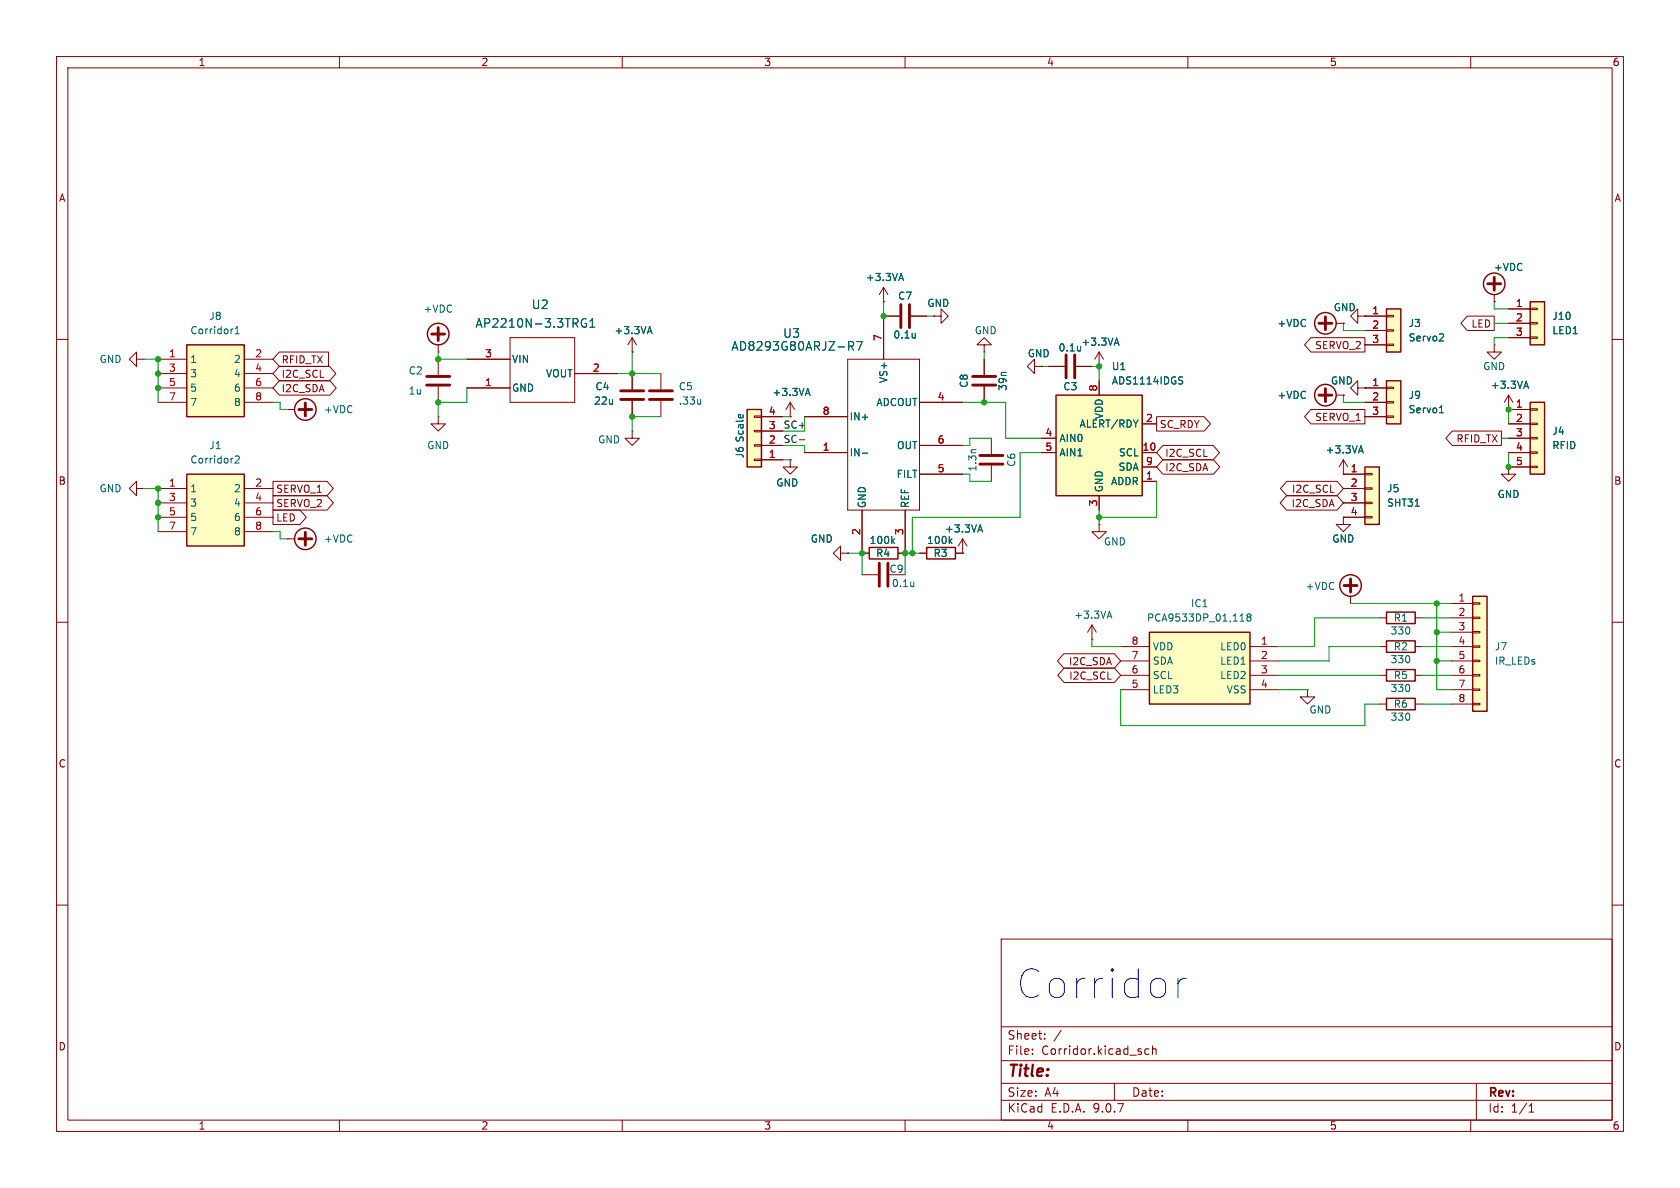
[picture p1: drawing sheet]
<svg xmlns="http://www.w3.org/2000/svg" width="297mm" height="210mm" viewBox="0 0 297 210" stroke-linecap="round" stroke-linejoin="round" font-family="sans-serif">
<g fill="none" stroke="#840000" stroke-width=".18">
<path d="M10 10h277v190h-277zM12 12h273v186h-273zM60 10v2M110 10v2M160 10v2M210 10v2M260 10v2M10 60h2M285 60h2M10 110h2M285 110h2M10 160h2"/>
<path d="M177 166h108v32h-108zM285 160h2M60 198v2M110 198v2M160 198v2M177 194.5h108M177 191.5h108M177 187.5h108M177 181.5h108M182.5 186.3v.1M182.5 185.5v.1M184.7 183.6v.1"/>
<path d="M184.7 182.8v.1M187.6 182.1l-1.3 2M197 191.5v3M203.1 185.5l-.4-.1-.3 .3v.4l.1 .2h.6M203.7 185.5l.3-.1 .3 .1 .1 .9M203.7 184.9v1.5M210 198v2M260 198v2M261 191.5v6.5M270.3 196.6h.9M270.3 195.5l.4-.4v1.5"/>
</g>
<path d="M270.5 71.1h2.5v12.7h-2.5z" fill="#ffffc2"/>
<path d="M270.5 71.1h2.5v12.7h-2.5z" fill="none" stroke="#840000" stroke-width=".25"/>
<g fill="none" stroke="#840000" stroke-width=".18">
<path d="M90.2 59.7h11.4v11.4h-11.4zM82.5 63.5h7.7M82.5 68.6h7.7M101.6 66h7.6M266.7 72.4h3.8M266.7 74.9h3.8M266.7 77.5h3.8M270.5 72.3h1.3v.2h-1.3zM270.5 74.8h1.3v.3h-1.3zM270.5 77.3h1.3v.3h-1.3zM270.5 79.9h1.3v.2h-1.3zM266.7 80h3.8"/>
<path d="M266.7 82.6h3.8M270.5 82.4h1.3v.3h-1.3z"/>
</g>
<path d="M103.6 56.4a.75 .75 0 0 0-.9 .5 .75 .75 0 0 0 .6 .9l.4-.1v-.5h-.3M104.3 57.8h.9M104.3 56.8l.4-.5v1.5" fill="none" stroke="#006464" stroke-width=".18"/>
<path d="M33 83.8h10.2v12.7h-10.2z" fill="#ffffc2"/>
<path d="M33 83.8h10.2v12.7h-10.2z" fill="none" stroke="#840000" stroke-width=".25"/>
<path d="M175.3 77.5v2.8M27.9 86.4h5.1M27.9 88.9h5.1M27.9 91.4h5.1M27.9 94h5.1M43.2 86.4h5.1M43.2 88.9h5.1M43.2 91.4h5.1M43.2 94h5.1M175.3 82.3v2.8" fill="none" stroke="#840000" stroke-width=".18"/>
<path d="M172.5 79.5l-.7 .1M41.6 80.7l.5-.1 .2 .4-.8 .9h.8" fill="none" stroke="#006464" stroke-width=".18"/>
<path d="M173.2 82h4.1M173.2 80.5h4.1" fill="none" stroke="#840000" stroke-width=".51"/>
<path d="M245.1 54.6h2.5v7.6h-2.5z" fill="#ffffc2"/>
<g fill="none" stroke="#840000" stroke-width=".25">
<path d="M245.1 54.6h2.5v7.6h-2.5z"/>
<circle cx="54" cy="95.3" r="1.9"/>
</g>
<path d="M241.3 55.9h3.8M241.3 58.4h3.8M245.1 55.8h1.3v.2h-1.3zM245.1 58.3h1.3v.2h-1.3zM241.3 61h3.8M245.1 60.8h1.3v.3h-1.3zM50.8 95.3h.1M50.8 95.3h1.3" fill="none" stroke="#840000" stroke-width=".18"/>
<path d="M255 59l.2 .2-.1 .3-.7 .8h.8" fill="none" stroke="#006464" stroke-width=".18"/>
<path d="M52.8 95.3h2.3M54 94.1v2.3" fill="none" stroke="#840000" stroke-width=".51"/>
<path d="M245.1 67.3h2.5v7.6h-2.5z" fill="#ffffc2"/>
<g fill="none" stroke="#840000" stroke-width=".25">
<path d="M245.1 67.3h2.5v7.6h-2.5z"/>
<circle cx="77.5" cy="59.1" r="1.9"/>
</g>
<path d="M77.5 73.7v1.2h1.2l-1.2 1.3-1.3-1.3h1.3M77.5 73.7h.1M77.5 62.2h.1M77.5 61v1.2M77.5 63.5v2.8M77.5 68.3v2.8M241.3 68.6h3.8M241.3 71.1h3.8M241.3 73.7h3.8M245.1 68.5h1.3v.2h-1.3zM245.1 71h1.3v.2h-1.3zM245.1 73.5h1.3v.3h-1.3z" fill="none" stroke="#840000" stroke-width=".18"/>
<path d="M254.5 73h.7M254.7 71.9l.1-.2v1.3" fill="none" stroke="#006464" stroke-width=".18"/>
<path d="M76.3 59.1h2.3M77.5 57.9v2.3M75.4 66.5h4.1M75.4 68.1h4.1" fill="none" stroke="#840000" stroke-width=".51"/>
<path d="M33 61h10.2v12.7h-10.2z" fill="#ffffc2"/>
<g fill="none" stroke="#840000" stroke-width=".25">
<path d="M33 61h10.2v12.7h-10.2z"/>
<circle cx="234.3" cy="57.2" r="1.9"/>
<circle cx="54" cy="72.4" r="1.9"/>
<circle cx="234.3" cy="69.9" r="1.9"/>
</g>
<g fill="none" stroke="#840000" stroke-width=".18">
<path d="M236.2 57.2h1.3M237.5 57.2h.1M27.9 63.5h5.1M27.9 66h5.1M27.9 68.6h5.1M27.9 71.1h5.1M43.2 63.5h5.1M43.2 66h5.1M43.2 68.6h5.1M43.2 71.1h5.1M50.8 72.4h.1M50.8 72.4h1.3"/>
<path d="M236.2 69.9h1.3M237.5 69.9h.1M240 68.6v-1.3l-1.2 1.3 1.2 1.3v-1.3h1.3M241.3 68.6h.1"/>
</g>
<path d="M41.1 58.2h.1M41.6 59h.7M41.6 58.1l.3-.4v1.3" fill="none" stroke="#006464" stroke-width=".18"/>
<path d="M233.2 57.2h2.3M234.3 56v2.3M52.8 72.4h2.3M54 71.2v2.3M233.2 69.9h2.3M234.3 68.7v2.3" fill="none" stroke="#840000" stroke-width=".51"/>
<path d="M132.1 72.4h2.5v10.2h-2.5z" fill="#ffffc2"/>
<path d="M132.1 72.4h2.5v10.2h-2.5zM245.1 118.4h5.1v2h-5.1zM245.1 113.3h5.1v2h-5.1zM245.1 108.2h5.1v2h-5.1zM245.1 123.4h5.1v2.1h-5.1z" fill="none" stroke="#840000" stroke-width=".25"/>
<g fill="none" stroke="#840000" stroke-width=".18">
<path d="M111.8 66v2.8M111.8 70.9v2.8M133.3 78.6h1.3v.3h-1.3zM133.3 76.1h1.3v.2h-1.3zM133.3 73.5h1.3v.3h-1.3zM134.6 78.7h3.8M134.6 76.2h3.8M134.6 73.7h3.8M194.3 64.8h.1M194.3 62.2l-.8 1.3M194.3 62.2l.8 1.3M194.3 62.2v2.6"/>
<path d="M133.3 81.2h1.3v.2h-1.3zM134.6 81.3h3.8M139.7 81.3v1.3h1.3l-1.3 1.2-1.3-1.2h1.3M139.7 81.3h.1M243.8 119.4h1.3M243.8 114.3h1.3M243.8 109.2h1.3M250.2 119.4h1.3M250.2 114.3h1.3M250.2 109.2h1.3M231.1 121.9v1.3h1.3l-1.3 1.3-1.2-1.3h1.2M231.1 121.9h.1"/>
<path d="M243.8 124.5h1.3M250.2 124.5h1.3"/>
</g>
<path d="M197.4 59.8l.4 1.2M130.5 73.4l.3-.1 .2 .6M131.3 73.3l.1 .1M197.1 60.7h.6" fill="none" stroke="#006464" stroke-width=".18"/>
<path d="M109.7 69.1h4.1M109.7 70.6h4.1" fill="none" stroke="#840000" stroke-width=".51"/>
<path d="M186.7 69.9h15.2v17.7h-15.2z" fill="#ffffc2"/>
<path d="M186.7 69.9h15.2v17.7h-15.2z" fill="none" stroke="#840000" stroke-width=".25"/>
<path d="M184.1 77.5h2.6M194.3 67.3v2.6M201.9 74.9h2.6M184.1 80h2.6M194.3 87.6v2.6M201.9 80h2.6M201.9 82.6h2.6M201.9 85.1h2.6" fill="none" stroke="#840000" stroke-width=".18"/>
<path d="M208.6 66.6l.5 .1M208.8 67.3l.3 .2-.3 .4" fill="none" stroke="#006464" stroke-width=".18"/>
<path d="M203.2 111.8h17.8v12.7h-17.8z" fill="#ffffc2"/>
<g fill="none" stroke="#840000" stroke-width=".25">
<path d="M203.2 111.8h17.8v12.7h-17.8z"/>
<circle cx="238.8" cy="103.5" r="1.9"/>
</g>
<g fill="none" stroke="#840000" stroke-width=".18">
<path d="M182.9 64.8v-1.3l-1.3 1.3 1.3 1.2v-1.2h1.2M184.1 64.8h.1M185.4 64.8h2.8M190.2 64.8h2.8M266.7 72.4h.1M266.7 69.9l-.8 1.2M266.7 69.9l.8 1.2M266.7 69.9v2.5M194.3 92.7v1.3h1.3l-1.3 1.3-1.3-1.3h1.3M194.3 92.7h.1M193 113h.1M193 110.5l-.7 1.3"/>
<path d="M193 110.5l.8 1.3M193 110.5v2.5M198.1 114.3h5.1M198.1 116.8h5.1M198.1 119.4h5.1M221 114.3h5.1M221 116.8h5.1M221 119.4h5.1M238.8 106.7h.1M238.8 105.4v1.3M198.1 121.9h5.1M221 121.9h5.1"/>
</g>
<path d="M191 61.2v.8M191 61.9v.1M269.5 68.3h.6M269.8 67.4l.4 1.3M195.8 108.9h.6M196.1 108l.5 1.3M219.2 109.8h.8M220.7 109.1l-.3 .2 .1 .4 .2 .1 .3-.1 .2-.1v-.3l-.3-.2M220.7 109.1l-.3-.3 .3-.3h.2l.3 .3-.3 .3M220.7 109.1h.2" fill="none" stroke="#006464" stroke-width=".18"/>
<path d="M188.5 62.7v4.1M190 62.7v4.1M237.6 103.5h2.3M238.8 102.4v2.2" fill="none" stroke="#840000" stroke-width=".51"/>
<path d="M260.3 105.4h2.6v20.3h-2.6z" fill="#ffffc2"/>
<path d="M163.8 96.8h5.1v2h-5.1zM260.3 105.4h2.6v20.3h-2.6z" fill="none" stroke="#840000" stroke-width=".25"/>
<g fill="none" stroke="#840000" stroke-width=".18">
<path d="M156.2 53.3h.1M156.2 55.9h2.8M156.2 50.8l-.8 1.3M156.2 50.8l.8 1.3M156.2 50.8v2.5M161 55.9h2.8M165.1 55.9h1.3v-1.3l1.2 1.3-1.2 1.3v-1.3M165.1 55.9h.1M24.1 63.5v-1.3l-1.2 1.3 1.2 1.3v-1.3h1.3M25.4 63.5h.1M174 61h1.3l-1.3-1.3-1.3 1.3h1.3v1.2M174 62.2h.1"/>
<path d="M24.1 86.4v-1.3l-1.2 1.3 1.2 1.2v-1.2h1.3M25.4 86.4h.1M162.6 97.8h1.2M168.9 97.8h1.3M256.5 106.7h3.8M256.5 109.2h3.8M256.5 111.8h3.8M256.5 114.3h3.8M256.5 116.8h3.8M256.5 119.4h3.8M260.3 106.6h1.3v.2h-1.3zM260.3 109.1h1.3v.2h-1.3z"/>
<path d="M260.3 111.6h1.3v.3h-1.3zM260.3 114.2h1.3v.2h-1.3zM260.3 116.7h1.3v.3h-1.3zM260.3 119.3h1.3v.2h-1.3zM256.5 121.9h3.8M256.5 124.5h3.8M260.3 121.8h1.3v.2h-1.3zM260.3 124.3h1.3v.3h-1.3z"/>
</g>
<path d="M159 49.2h.6M159.3 48.3l.4 1.3M161.8 58.9v.9M161.8 59.6l-.1 .1M167.9 95.6l.4 .5M168.3 95.2l-.5 .5" fill="none" stroke="#006464" stroke-width=".18"/>
<path d="M159.3 53.8v4.1M160.8 53.8v4.1" fill="none" stroke="#840000" stroke-width=".51"/>
<path d="M270.5 53.3h2.5v7.7h-2.5z" fill="#ffffc2"/>
<path d="M270.5 53.3h2.5v7.7h-2.5zM153.7 96.8h5v2h-5z" fill="none" stroke="#840000" stroke-width=".25"/>
<g fill="none" stroke="#840000" stroke-width=".18">
<path d="M111.8 59.7l-.8 1.3M111.8 59.7l.7 1.3M111.8 59.7v2.5M156.2 55.9v7.6M266.7 54.6h3.8M266.7 57.2h3.8M266.7 59.7h3.8M270.5 54.5h1.3v.2h-1.3zM270.5 57h1.3v.3h-1.3zM270.5 59.6h1.3v.2h-1.3zM111.8 76.2v1.3h1.2l-1.2 1.2-1.3-1.2h1.3M111.8 76.2h.1"/>
<path d="M111.8 62.2h.1M116.8 66v2.8M116.8 70.9v2.8M139.7 73.7h.1M139.7 71.1l-.8 1.3M139.7 71.1l.8 1.3M139.7 71.1v2.6M142.2 73.7h7.7M149.9 63.5h12.7v26.7h-12.7zM162.6 71.1h7.6M162.6 78.7h7.6M142.2 80h7.7"/>
<path d="M148.6 97.8v-1.3l-1.3 1.3 1.3 1.3v-1.3h1.3M149.9 97.8h.1M152.4 90.2v7.6h1.3M160 90.2v7.6h-1.3M162.6 83.8h7.6"/>
</g>
<path d="M114.6 58.6h.6M114.9 57.7l.4 1.3M123.9 70.6v.8M123.9 71.3l-.1 .1M142.5 69.6h.6M142.8 68.7l.4 1.2M150 60.4h.6l.3 .3-.1 .4-.8 .1M150.4 61.2l.5 .7M151.4 60.4h1l-.6 1.5M152.5 80.1h.9M157.8 95.6l.3 .5M158.1 95.2l-.4 .5" fill="none" stroke="#006464" stroke-width=".18"/>
<path d="M114.8 69.1h4.1M114.8 70.6h4.1" fill="none" stroke="#840000" stroke-width=".51"/>
<path d="M241.3 82.6h2.5v10.1h-2.5z" fill="#ffffc2"/>
<g fill="none" stroke="#840000" stroke-width=".25">
<path d="M241.3 82.6h2.5v10.1h-2.5z"/>
<circle cx="264.2" cy="50.2" r="1.9"/>
</g>
<g fill="none" stroke="#840000" stroke-width=".18">
<path d="M156.2 53.3h.1M159 55.9h-2.8v7.6M161 55.9h2.8M165.1 55.9h.1M231.7 59.7h9.6v2.5h-9.6l-1.1-1.2zM237.5 57.2h.1M240 55.9v-1.3l-1.2 1.3 1.2 1.3v-1.3h1.3M241.3 55.9h.1M241.3 55.9h3.8M241.3 58.4h3.8M259.4 55.9h4.8v2.5h-4.8l-1.1-1.2zM264.2 53.3h.1"/>
<path d="M264.2 52.1v1.2M266.7 54.6h3.8M266.7 57.2h3.8M266.7 59.7h3.8M49.4 67.3h8.9l1.1 1.3-1.1 1.3h-8.9l-1.1-1.3zM49.4 62.2h8.7v2.6h-8.7l-1.1-1.3zM49.4 64.8h8.9l1.1 1.2-1.1 1.3h-8.9l-1.1-1.3zM82.5 63.5h7.7M82.5 68.6h7.7M101.6 66h7.6M111.8 62.2h.1M111.8 66v2.8"/>
<path d="M111.8 70.9v2.8M134.6 73.7h3.8M134.6 78.7h3.8M134.6 76.2h3.8M139.7 73.7h.1M142.2 73.7h7.7M162.6 71.1h7.6M162.6 78.7h7.6M174 63.5v2.8M174 68.3v2.8M184.1 64.8h.1M184.1 77.5h2.6"/>
<path d="M185.4 64.8h2.8M190.2 64.8h2.8M194.3 64.8h.1M194.3 67.3v2.6M201.9 74.9h2.6M204.5 73.7h8.4l1.1 1.2-1.1 1.3h-8.4zM205.6 78.7h8.9l1.1 1.3-1.1 1.3h-8.9l-1.1-1.3zM231.7 72.4h9.6v2.5h-9.6l-1.1-1.2zM237.5 69.9h.1M241.3 68.6h.1M241.3 73.7h3.8M241.3 71.1h3.8"/>
<path d="M241.3 68.6h3.8M241.3 61h3.8M256.7 76.2h8.7v2.5h-8.7l-1.1-1.2zM264.2 61v1.2h1.2l-1.2 1.3-1.3-1.3h1.3M264.2 61h.1M266.7 72.4h.1M266.7 77.5h3.8M266.7 74.9h3.8M266.7 72.4h3.8M48.3 87.6h9.5l1.1 1.3-1.1 1.3h-9.5zM48.3 90.2h4.7l1.2 1.2-1.2 1.3h-4.7zM48.3 85.1h9.5l1.1 1.3-1.1 1.2h-9.5z"/>
<path d="M134.6 81.3h3.8M139.7 81.3h.1M142.2 80h7.7M149.9 97.8h.1M152.4 90.2v7.6h1.3M160 90.2v7.6h-1.3M162.6 83.8h7.6M162.6 97.8h1.2M168.9 97.8h1.3M170.2 97.8h.1M170.2 95.3l-.8 1.2M170.2 95.3l.7 1.2"/>
<path d="M170.2 95.3v2.5M184.1 80h2.6M194.3 87.6v2.6M201.9 80h2.6M201.9 82.6h2.6M201.9 85.1h2.6M205.6 81.3h8.9l1.1 1.3-1.1 1.2h-8.9l-1.1-1.2zM227.4 87.6h9l1.1 1.3-1.1 1.3h-9l-1.1-1.3zM227.5 85.1h8.9l1.1 1.3-1.1 1.2h-8.9l-1.1-1.2zM237.5 91.4v1.3h1.3l-1.3 1.3-1.3-1.3h1.3M237.5 91.4h.1M237.5 83.8h.1"/>
<path d="M237.5 83.8h3.8M237.5 86.4h3.8M237.5 88.9h3.8M237.5 91.4h3.8M237.5 81.3l-.8 1.3M237.5 81.3l.8 1.3M237.5 81.3v2.5M241.3 83.7h1.3v.2h-1.3zM241.3 86.2h1.3v.3h-1.3zM241.3 88.8h1.3v.2h-1.3zM241.3 91.3h1.3v.3h-1.3zM266.7 82.6v1.2h1.3l-1.3 1.3-1.3-1.3h1.3"/>
<path d="M266.7 82.6h.1M266.7 80h3.8M266.7 82.6h3.8M152.4 101.6h2.8M157.2 101.6h2.8M188.1 115.6h8.9l1.1 1.2-1.1 1.3h-8.9l-1.2-1.3zM188.1 118.1h8.9l1.1 1.3-1.1 1.3h-8.9l-1.1-1.3z"/>
</g>
<g fill="none" stroke="#006464" stroke-width=".18">
<path d="M103.6 56.4a.75 .75 0 0 0-.9 .5 .75 .75 0 0 0 .6 .9l.4-.1v-.5h-.3M104.3 57.8h.9M104.3 56.8l.4-.5v1.5M114.6 58.6h.6M114.9 57.7l.4 1.3M159 49.2h.6M159.3 48.3l.4 1.3M161.8 58.9v.9M161.8 59.6l-.1 .1M197.4 59.8l.4 1.2M255 59l.2 .2-.1 .3-.7 .8h.8M130.5 73.4l.3-.1 .2 .6"/>
<path d="M131.3 73.3l.1 .1M142.5 69.6h.6M142.8 68.7l.4 1.2M150 60.4h.6l.3 .3-.1 .4-.8 .1M150.4 61.2l.5 .7M151.4 60.4h1l-.6 1.5M191 61.2v.8M191 61.9v.1M197.1 60.7h.6M208.6 66.6l.5 .1M208.8 67.3l.3 .2-.3 .4M240.3 79.7h.6"/>
<path d="M240.6 78.8l.4 1.3M254.5 73h.7M254.7 71.9l.1-.2v1.3M269.5 68.3h.6M269.8 67.4l.4 1.3M152.5 80.1h.9M157.8 95.6l.3 .5M158.1 95.2l-.4 .5M167.9 95.6l.4 .5M168.3 95.2l-.5 .5M173 93.7h.6M173.3 92.8l.4 1.3"/>
<path d="M250.2 89.5h.7M161.5 102.9v.8M161.5 103.6h.1"/>
</g>
<path d="M263 50.2h2.3M264.2 49v2.3M172 66.5h4M172 68.1h4M155.4 99.6v4M157 99.6v4" fill="none" stroke="#840000" stroke-width=".51"/>
<path d="M141.3 77.7h1" fill="none" stroke="#0f0f0f" stroke-width=".18"/>
<g fill="none" stroke="#009600" stroke-width=".18">
<path d="M156.2 53.3v2.6M163.8 55.9h1.3M237.5 57.2v1.2h3.8M264.2 57.2h2.5M264.2 53.3v1.3h2.5M266.7 59.7h-2.5v1.3M25.4 63.5h2.5v7.6M48.3 71.1h1.2v1.3h1.3M77.5 62.2v1.3h5M82.5 68.6v2.5h-5v2.6M109.2 66h7.6M111.8 62.2v3.8"/>
<path d="M116.8 73.7h-5v2.5M138.4 78.7h3.8v1.3M138.4 73.7h1.3M142.2 73.7v2.5h-3.8M170.2 71.1h7.6v6.4h6.3M174 62.2v1.3M175.3 77.5h-3.9v1.2h-1.2M184.1 64.8h1.3M193 64.8h1.3v2.5M237.5 69.9v1.2h3.8M265.4 77.5h1.3M266.7 72.4v2.5"/>
<path d="M25.4 86.4h2.5v7.6M48.3 94h1.2v1.3h1.3M138.4 81.3h1.3M149.9 97.8h2.5v3.8M162.6 97.8h-2.6v3.8M170.2 83.8h1.2v1.3h3.9M184.1 80h-3.8v11.4h-19v6.4M194.3 90.2v2.5M204.5 85.1v6.3h-10.2M266.7 80v2.6M193 113v1.3h5.1M226.1 119.4h17.7"/>
<path d="M238.8 106.7h17.7M243.8 109.2h-11.4v5.1h-6.3M243.8 114.3h-8.9v2.5h-8.8M251.5 114.3h5M251.5 119.4h5M251.5 109.2h5M254 106.7v15.2h2.5M254 116.8h2.5M254 111.8h2.5M198.1 121.9v6.4h43.2v-3.8h2.5M226.1 121.9h5M251.5 124.5h5"/>
</g>
<path d="M208.2 172.9v3.4M209.7 172.9a1.3 1.3 0 0 0-1.5 1" fill="none" stroke="#0000c2" stroke-width=".18"/>
<g fill="#009600" stroke="#009600" stroke-width=".18">
<circle cx="160" cy="97.8" r=".46"/>
<circle cx="161.3" cy="97.8" r=".46"/>
<circle cx="152.4" cy="97.8" r=".46"/>
<circle cx="111.8" cy="66" r=".46"/>
<circle cx="156.2" cy="55.9" r=".46"/>
<circle cx="111.8" cy="73.7" r=".46"/>
<circle cx="27.9" cy="68.6" r=".46"/>
<circle cx="27.9" cy="66" r=".46"/>
<circle cx="77.5" cy="71.1" r=".46"/>
<circle cx="27.9" cy="86.4" r=".46"/>
<circle cx="27.9" cy="91.4" r=".46"/>
<circle cx="27.9" cy="88.9" r=".46"/>
<circle cx="77.5" cy="63.5" r=".46"/>
<circle cx="27.9" cy="63.5" r=".46"/>
<circle cx="254" cy="111.8" r=".46"/>
<circle cx="254" cy="106.7" r=".46"/>
<circle cx="254" cy="116.8" r=".46"/>
<circle cx="194.3" cy="64.8" r=".46"/>
<circle cx="194.3" cy="91.4" r=".46"/>
<circle cx="174" cy="71.1" r=".46"/>
<circle cx="266.7" cy="72.4" r=".46"/>
<circle cx="266.7" cy="82.6" r=".46"/>
</g>
<text font-size="7.1" fill="#0000c2" x="179.7" y="176.8">Corridor</text>
<text font-size="2.8" fill="#840000" x="178" y="190.9">Title:</text>
<g font-size="2.1" fill="#006464">
<text x="84" y="58.1">AP2210N-3.3TRG1</text>
<text x="93.9" y="54.8">U2</text>
<text x="138.4" y="59.9">U3</text>
<text x="129.2" y="62.2">AD8293G80ARJZ-R7</text>
</g>
<g font-size="2.1" fill="#840000">
<text x="178" y="184">Sheet:</text>
<text x="178" y="186.7">File:</text>
<text x="184.1" y="186.7">Corridor.kicad_sch</text>
<text x="178" y="196.9">KiCad</text>
<text x="178" y="194.1">Size:</text>
<text x="184.7" y="194.1">A4</text>
<text x="185.7" y="196.9">E.D.A.</text>
<text x="193.3" y="196.9">9.0.7</text>
<text x="200" y="194.1">Date:</text>
<text x="263" y="194.3">Rev:</text>
<text x="263" y="196.9">Id:</text>
<text x="267.1" y="196.9">1/1</text>
</g>
<g font-size="1.8" fill="#840000">
<text x="35" y="11.9">1</text>
<text x="85" y="11.9">2</text>
<text x="135" y="11.9">3</text>
<text x="185" y="11.9">4</text>
<text x="235" y="11.9">5</text>
<text x="285" y="11.9">6</text>
<text x="10.3" y="35.9">A</text>
<text x="285.3" y="35.9">A</text>
<text x="260" y="58.1">LED</text>
<text x="49.7" y="64.5">RFID_TX</text>
<text x="232.4" y="61.9">SERVO_2</text>
<text x="49.7" y="69.5">I2C_SDA</text>
<text x="49.7" y="67">I2C_SCL</text>
<text x="204.9" y="75.9">SC_RDY</text>
<text x="232.4" y="74.6">SERVO_1</text>
<text x="205.9" y="83.5">I2C_SDA</text>
<text x="205.9" y="81">I2C_SCL</text>
<text x="257.4" y="78.4">RFID_TX</text>
<text x="10.3" y="85.9">B</text>
<text x="48.7" y="89.9">SERVO_2</text>
<text x="48.7" y="87.3">SERVO_1</text>
<text x="228.2" y="89.9">I2C_SDA</text>
<text x="228.3" y="87.3">I2C_SCL</text>
<text x="285.3" y="85.9">B</text>
<text x="48.7" y="92.4">LED</text>
<text x="188.9" y="117.8">I2C_SDA</text>
<text x="188.9" y="120.3">I2C_SCL</text>
<text x="10.3" y="135.9">C</text>
<text x="285.3" y="135.9">C</text>
<text x="10.3" y="185.9">D</text>
<text x="285.3" y="185.9">D</text>
<text x="35" y="199.9">1</text>
<text x="85" y="199.9">2</text>
<text x="135" y="199.9">3</text>
<text x="185" y="199.9">4</text>
<text x="235" y="199.9">5</text>
<text x="285" y="199.9">6</text>
</g>
<g font-size="1.8" fill="#006464">
<text x="153" y="49.9">+3.3VA</text>
<text x="158.7" y="53.2">C7</text>
<text x="264" y="48.1">+VDC</text>
<text x="33.6" y="59.3">Corridor1</text>
<text x="36.9" y="56.7">J8</text>
<text x="74.8" y="55.5">+VDC</text>
<text x="108.5" y="59.3">+3.3VA</text>
<text x="163.8" y="54.5">GND</text>
<text x="172.2" y="59.3">GND</text>
<text x="225.7" y="58">+VDC</text>
<text x="235.7" y="55.2">GND</text>
<text x="248.9" y="58">J3</text>
<text x="274.3" y="56.7">J10</text>
<text x="274.3" y="59.3">LED1</text>
<text x="17.5" y="64.4">GND</text>
<text x="33.5" y="64.4">1</text>
<text x="41.3" y="64.4">2</text>
<text x="90.4" y="64.4">VIN</text>
<text x="157.8" y="60">0.1u</text>
<text x="181.6" y="63.3">GND</text>
<text x="187" y="62.3">0.1u</text>
<text x="191.1" y="61.3">+3.3VA</text>
<text x="196.5" y="65.6">U1</text>
<text x="248.9" y="60.6">Servo2</text>
<text x="262.1" y="65.6">GND</text>
<text x="33.5" y="66.9">3</text>
<text x="33.5" y="69.4">5</text>
<text x="33.5" y="72">7</text>
<text x="41.3" y="66.9">4</text>
<text x="41.3" y="69.4">6</text>
<text x="41.3" y="72">8</text>
<text x="72.1" y="66.4">C2</text>
<text x="72.1" y="70">1u</text>
<text x="90.4" y="69.4">GND</text>
<text x="96.4" y="66.9">VOUT</text>
<text x="104.9" y="71.7">22u</text>
<text x="105.2" y="69.2">C4</text>
<text x="119.9" y="69.2">C5</text>
<text x="119.9" y="71.7">.33u</text>
<text x="136.5" y="70.2">+3.3VA</text>
<text x="154.8" y="72">ADCOUT</text>
<text x="157.1" y="67.8" transform="rotate(-90 157.1 67.8)">VS+</text>
<text x="171.3" y="68.7" transform="rotate(-90 171.3 68.7)">C8</text>
<text x="178.2" y="69.2" transform="rotate(-90 178.2 69.2)">39n</text>
<text x="187.9" y="69.2">C3</text>
<text x="196.5" y="68.2">ADS1114IDGS</text>
<text x="225.7" y="70.7">+VDC</text>
<text x="235.2" y="68.2">GND</text>
<text x="248.9" y="70.7">J9</text>
<text x="263.5" y="68.9">+3.3VA</text>
<text x="57.2" y="73.3">+VDC</text>
<text x="150.1" y="74.5">IN+</text>
<text x="190.8" y="75.8">ALERT/RDY</text>
<text x="195.2" y="74.2" transform="rotate(-90 195.2 74.2)">VDD</text>
<text x="248.9" y="73.3">Servo1</text>
<text x="274.3" y="77.1">J4</text>
<text x="33.6" y="82.1">Corridor2</text>
<text x="36.9" y="79.6">J1</text>
<text x="75.4" y="79.6">GND</text>
<text x="105.6" y="78.6">GND</text>
<text x="131.7" y="81.1" transform="rotate(-90 131.7 81.1)">J6 Scale</text>
<text x="150.1" y="80.9">IN-</text>
<text x="158.5" y="79.6">OUT</text>
<text x="172.8" y="83.5" transform="rotate(-90 172.8 83.5)">1.3n</text>
<text x="179.7" y="82.6" transform="rotate(-90 179.7 82.6)">C6</text>
<text x="187.2" y="78.3">AIN0</text>
<text x="187.2" y="80.9">AIN1</text>
<text x="197.7" y="83.4">SDA</text>
<text x="197.7" y="80.9">SCL</text>
<text x="234.3" y="80.4">+3.3VA</text>
<text x="274.3" y="79.6">RFID</text>
<text x="17.5" y="87.2">GND</text>
<text x="33.5" y="87.2">1</text>
<text x="33.5" y="89.8">3</text>
<text x="41.3" y="87.2">2</text>
<text x="41.3" y="89.8">4</text>
<text x="137.1" y="86.2">GND</text>
<text x="153.3" y="89.9" transform="rotate(-90 153.3 89.9)">GND</text>
<text x="158.4" y="84.7">FILT</text>
<text x="160.9" y="89.9" transform="rotate(-90 160.9 89.9)">REF</text>
<text x="195.2" y="87.1" transform="rotate(-90 195.2 87.1)">GND</text>
<text x="196.3" y="86">ADDR</text>
<text x="245.1" y="87.2">J5</text>
<text x="245.1" y="89.8">SHT31</text>
<text x="264.6" y="88.2">GND</text>
<text x="33.5" y="92.3">5</text>
<text x="33.5" y="94.8">7</text>
<text x="41.3" y="92.3">6</text>
<text x="41.3" y="94.8">8</text>
<text x="166.9" y="94.3">+3.3VA</text>
<text x="57.2" y="96.1">+VDC</text>
<text x="143.2" y="96.1">GND</text>
<text x="153.6" y="96.4">100k</text>
<text x="154.8" y="98.7">R4</text>
<text x="157.2" y="101.4">C9</text>
<text x="163.8" y="96.4">100k</text>
<text x="164.9" y="98.7">R3</text>
<text x="195.1" y="96.6">GND</text>
<text x="235.4" y="96.1">GND</text>
<text x="157.6" y="104">0.1u</text>
<text x="210.4" y="107.5">IC1</text>
<text x="230.7" y="104.5">+VDC</text>
<text x="189.8" y="109.6">+3.3VA</text>
<text x="202.7" y="110.1">PCA9533DP_01,118</text>
<text x="245.7" y="112.4">330</text>
<text x="246.3" y="110.1">R1</text>
<text x="203.7" y="115.2">VDD</text>
<text x="203.7" y="117.7">SDA</text>
<text x="215.6" y="115.2">LED0</text>
<text x="215.6" y="117.7">LED1</text>
<text x="245.7" y="117.4">330</text>
<text x="246.3" y="115.2">R2</text>
<text x="264.2" y="115.2">J7</text>
<text x="264.2" y="117.7">IR_LEDs</text>
<text x="203.7" y="120.2">SCL</text>
<text x="203.7" y="122.8">LED3</text>
<text x="215.6" y="120.2">LED2</text>
<text x="216.8" y="122.8">VSS</text>
<text x="245.7" y="122.5">330</text>
<text x="246.3" y="120.2">R5</text>
<text x="246.3" y="125.3">R6</text>
<text x="231.4" y="126.3">GND</text>
<text x="245.7" y="127.6">330</text>
</g>
<g font-size="1.8" fill="#a90000">
<text x="242.5" y="55.6">1</text>
<text x="242.5" y="58.2">2</text>
<text x="267.9" y="54.4">1</text>
<text x="267.9" y="56.9">2</text>
<text x="267.9" y="59.4">3</text>
<text x="29.8" y="63.2">1</text>
<text x="29.8" y="65.8">3</text>
<text x="45" y="63.2">2</text>
<text x="45" y="65.8">4</text>
<text x="85.7" y="63.2">3</text>
<text x="104.7" y="65.8">2</text>
<text x="156" y="60.4" transform="rotate(-90 156 60.4)">7</text>
<text x="242.5" y="60.7">3</text>
<text x="29.8" y="68.3">5</text>
<text x="29.8" y="70.9">7</text>
<text x="45" y="68.3">6</text>
<text x="45" y="70.9">8</text>
<text x="85.7" y="68.3">1</text>
<text x="165.7" y="70.9">4</text>
<text x="194.1" y="69.3" transform="rotate(-90 194.1 69.3)">8</text>
<text x="242.5" y="68.3">1</text>
<text x="242.5" y="70.9">2</text>
<text x="135.8" y="75.9">3</text>
<text x="135.8" y="73.4">4</text>
<text x="145.3" y="73.4">8</text>
<text x="184.7" y="77.2">4</text>
<text x="202.5" y="74.7">2</text>
<text x="242.5" y="73.4">3</text>
<text x="267.9" y="72.1">1</text>
<text x="267.9" y="74.7">2</text>
<text x="267.9" y="77.2">3</text>
<text x="135.8" y="81">1</text>
<text x="135.8" y="78.5">2</text>
<text x="145.3" y="79.8">1</text>
<text x="165.7" y="78.5">6</text>
<text x="165.7" y="83.6">5</text>
<text x="184.7" y="79.8">5</text>
<text x="201.9" y="79.8">10</text>
<text x="202.5" y="82.3">9</text>
<text x="238.7" y="83.6">1</text>
<text x="267.9" y="79.8">4</text>
<text x="267.9" y="82.3">5</text>
<text x="29.8" y="86.1">1</text>
<text x="29.8" y="88.6">3</text>
<text x="45" y="86.1">2</text>
<text x="45" y="88.6">4</text>
<text x="194.1" y="89.6" transform="rotate(-90 194.1 89.6)">3</text>
<text x="202.5" y="84.8">1</text>
<text x="238.7" y="86.1">2</text>
<text x="238.7" y="88.6">3</text>
<text x="29.8" y="91.2">5</text>
<text x="29.8" y="93.7">7</text>
<text x="45" y="91.2">6</text>
<text x="45" y="93.7">8</text>
<text x="152.1" y="94.7" transform="rotate(-90 152.1 94.7)">2</text>
<text x="159.8" y="94.7" transform="rotate(-90 159.8 94.7)">3</text>
<text x="238.7" y="91.2">4</text>
<text x="257.7" y="106.4">1</text>
<text x="257.7" y="109">2</text>
<text x="257.7" y="111.5">3</text>
<text x="200" y="114">8</text>
<text x="200" y="116.6">7</text>
<text x="200" y="119.1">6</text>
<text x="222.8" y="114">1</text>
<text x="222.8" y="116.6">2</text>
<text x="222.8" y="119.1">3</text>
<text x="257.7" y="114">4</text>
<text x="257.7" y="116.6">5</text>
<text x="257.7" y="119.1">6</text>
<text x="200" y="121.7">5</text>
<text x="222.8" y="121.7">4</text>
<text x="257.7" y="121.7">7</text>
<text x="257.7" y="124.2">8</text>
</g>
<g font-size="1.8" fill="#0f0f0f">
<text x="138.4" y="75.9">SC+</text>
<text x="138.4" y="78.4">SC-</text>
</g>
</svg>
